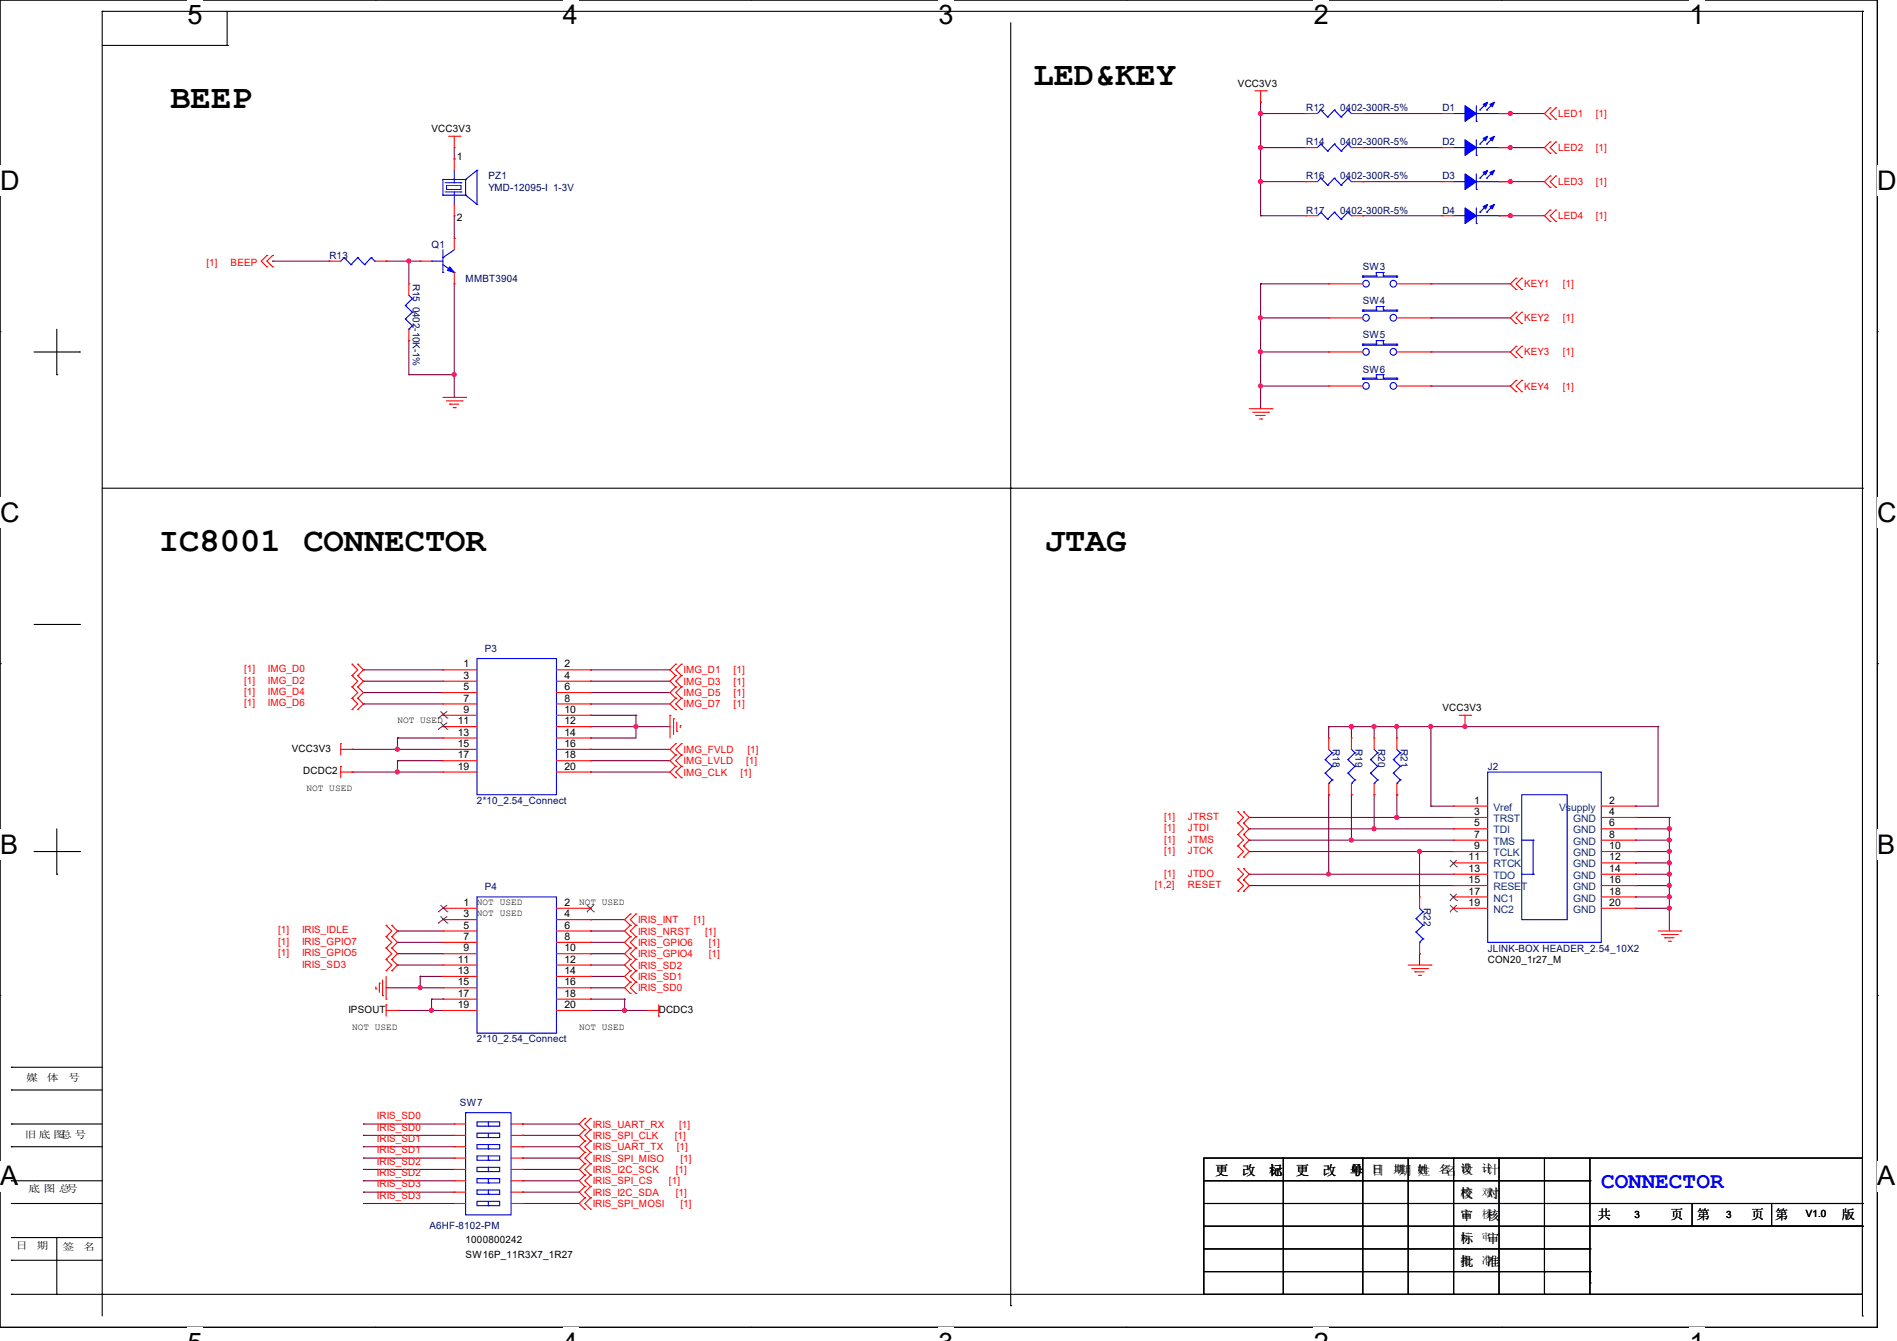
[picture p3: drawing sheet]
<svg xmlns="http://www.w3.org/2000/svg" width="297mm" height="210mm" viewBox="0 0 297 210" stroke-linecap="round" stroke-linejoin="round" font-family="sans-serif">
<path d="M0 0h293.9v207.9h-293.9z" fill="none" stroke="#000" stroke-width=".17"/>
<g fill="#fff">
<path d="M29.4 0h2.3v4.7h-2.3z"/>
<path d="M29.4 207.9h2.3v2.1h-2.3z"/>
</g>
<path d="M58.8 0h.1M58.8 207.9h.1" fill="none" stroke="#000" stroke-width=".17"/>
<g fill="#fff">
<path d="M88.1 0h2.4v4.7h-2.4z"/>
<path d="M88.1 207.9h2.4v2.1h-2.4z"/>
</g>
<path d="M117.6 0h.1M117.6 207.9h.1" fill="none" stroke="#000" stroke-width=".17"/>
<g fill="#fff">
<path d="M146.9 0h2.4v4.7h-2.4z"/>
<path d="M146.9 207.9h2.4v2.1h-2.4z"/>
</g>
<path d="M176.3 0h.1M176.3 207.9h.1" fill="none" stroke="#000" stroke-width=".17"/>
<g fill="#fff">
<path d="M205.7 0h2.4v4.7h-2.4z"/>
<path d="M205.7 207.9h2.4v2.1h-2.4z"/>
</g>
<path d="M235.1 0h.1M235.1 207.9h.1" fill="none" stroke="#000" stroke-width=".17"/>
<g fill="#fff">
<path d="M264.5 0h2.4v4.7h-2.4z"/>
<path d="M264.5 207.9h2.4v2.1h-2.4z"/>
<path d="M0 26h3v4.7h-3z"/>
<path d="M293.9 26h3.1v4.7h-3.1z"/>
<path d="M0 77.9h3v4.7h-3z"/>
<path d="M293.9 77.9h3.1v4.7h-3.1z"/>
</g>
<path d="M0 51.9h.1M293.9 51.9h.1" fill="none" stroke="#000" stroke-width=".17"/>
<g fill="#fff">
<path d="M0 129.9h2.8v4.7h-2.8z"/>
<path d="M293.9 129.9h2.9v4.7h-2.9z"/>
</g>
<path d="M0 103.9h.1M293.9 103.9h.1" fill="none" stroke="#000" stroke-width=".17"/>
<g fill="#fff">
<path d="M-.1 181.8h2.9v4.8h-2.9z"/>
<path d="M293.8 181.8h3v4.8h-3z"/>
</g>
<g fill="none" stroke="#000" stroke-width=".17">
<path d="M16 1.8h.1M16 7.1h19.6M16 1.8v204.3M16 1.8h275.6M35.6 7.1h.1M35.6 1.8v5.3M158.2 3.6v200.9M291.6 1.8h.1M291.6 1.8v179.6M5.3 55.1h7.1M8.9 58.7h.1M8.9 51.6v7.1"/>
<path d="M12.4 55.1h.1M16 76.5h275.6M158.2 76.5h.1M291.6 76.5h.1M5.3 97.8h7.1M12.4 97.8h.1M5.3 133.3h7.1M8.9 136.9h.1M8.9 129.8v7.1M12.4 133.3h.1M0 155.9h.1M293.9 155.9h.1"/>
<path d="M1.8 167.1h.1M1.8 170.7h.1M1.8 176h.1M1.8 179.6h.1M1.8 167.1h14.2M1.8 170.7h14.2M1.8 176h14.2M1.8 179.6h14.2M1.8 184.9h.1M1.8 188.5h.1M1.8 193.8h.1M1.8 197.4h.1"/>
<path d="M1.8 184.9h14.2M1.8 188.5h14.2M1.8 193.8h14.2M1.8 197.4h14.2M8.9 193.8h.1M8.9 193.8v8.9M188.5 181.4h103.1v21.3h-103.1zM188.5 184.9h60.4M188.5 188.5h103.1M188.5 192h103.1M188.5 195.6h60.4M188.5 199.1h60.4"/>
<path d="M200.9 199.1h.1M200.9 181.4v21.3M213.4 199.1h.1M213.4 181.4v21.3M220.5 199.1h.1M220.5 181.4v21.3M227.6 199.1h.1M227.6 184.9h.1M227.6 188.5h.1M227.6 192h.1M227.6 195.6h.1M227.6 181.4v21.3"/>
<path d="M234.7 199.1h.1M234.7 181.4v21.3M241.8 199.1h.1M241.8 181.4v21.3M248.9 184.9h.1M248.9 199.1h.1M248.9 188.5h.1M248.9 192h.1M248.9 195.6h.1M248.9 181.4v21.3M264.9 192h.1M264.9 188.5v3.5"/>
<path d="M277.4 192h.1M277.4 188.5v3.5M291.6 188.5h.1M291.6 192h.1M1.8 202.7h.1M1.8 202.7h208M8.9 202.7h.1M16 202.7h.1M158.2 204.5h.1M200.9 202.7h.1M213.4 202.7h.1M220.5 202.7h.1"/>
<path d="M227.6 202.7h.1M234.7 202.7h.1M241.8 202.7h.1M248.9 200.9h.1M248.9 202.7h.1M291.6 206.1h.1M291.6 202.7v3.4"/>
</g>
<g fill="none" stroke="#800040" stroke-width=".17">
<path d="M197.4 16h.1M197.4 17.8h.1M197.4 17.8h7.1M197.4 16v17.8M213.4 17.8h.1M213.4 17.8h12.4M234.7 17.8h7.1M236.5 17.8h.1M71.1 37.3h.1M71.1 24.9h.1M71.1 23.1v1.8M71.1 33.8v3.5"/>
<path d="M197.4 23.1h.1M197.4 28.4h.1M197.4 33.8h.1M197.4 33.8h7.1M197.4 28.4h7.1M197.4 23.1h7.1M213.4 33.8h.1M213.4 28.4h.1M213.4 23.1h.1M213.4 33.8h12.4M213.4 28.4h12.4M213.4 23.1h12.4"/>
<path d="M234.7 33.8h7.1M234.7 28.4h7.1M234.7 23.1h7.1M236.5 33.8h.1M236.5 28.4h.1M236.5 23.1h.1M42.7 40.9h.1M42.7 40.9h8.9M60.5 40.9h.1M60.5 40.9h5.3M64 40.9h.1M64 58.7h.1"/>
<path d="M64 40.9v3.5M64 53.3v5.4M64 58.7h7.1M71.1 58.7h.1M71.1 44.4v17.8M197.4 44.4h.1M197.4 55.1h.1M197.4 49.8h.1M197.4 44.4v19.6M197.4 55.1h10.6M197.4 49.8h10.6M197.4 44.4h10.6"/>
<path d="M224 55.1h.1M224 49.8h.1M224 44.4h.1M224 55.1h12.5M224 49.8h12.5M224 44.4h12.5M71.1 62.2h.1M197.4 60.5h.1M197.4 60.5h10.6M224 60.5h.1M224 60.5h12.5M55.1 117.3h.1"/>
<path d="M55.1 117.3h14.2M56.9 104.9h.1M56.9 106.7h.1M56.9 108.5h.1M56.9 110.2h.1M56.9 104.9h12.4M56.9 106.7h12.4M56.9 108.5h12.4M56.9 110.2h12.4M62.2 115.6h.1M62.2 117.3h.1M62.2 119.1h.1"/>
<path d="M62.2 119.1h7.1M62.2 115.6h7.1M62.2 115.6v1.7M62.2 119.1v1.8M92.5 104.9h.1M92.5 106.7h.1M92.5 108.5h.1M92.5 110.2h.1M92.5 119.1h.1M92.5 117.3h.1M92.5 112h.1M92.5 113.8h.1"/>
<path d="M92.5 115.6h.1M92.5 104.9h12.4M92.5 106.7h12.4M92.5 108.5h12.4M92.5 110.2h12.4M92.5 119.1h12.4M92.5 117.3h12.4M92.5 112h7.1M92.5 113.8h12.4M99.6 112h.1M99.6 113.8h.1M99.6 112v3.6h-7.1"/>
<path d="M208 113.8h.1M208 113.8h51.6M208 113.8v1.8M211.6 113.8h.1M211.6 113.8v1.8M215.1 113.8h.1M215.1 113.8v1.8M218.7 113.8h.1M218.7 113.8v1.8M224 113.8h.1M224 113.8v12.4M229.4 113.8h.1"/>
<path d="M259.6 113.8h.1M259.6 113.8v12.4h-3.6M55.1 120.9h.1M55.1 120.9h14.2M62.2 120.9h.1M92.5 120.9h.1M92.5 120.9h12.4M195.6 138.7h.1M195.6 128h.1M195.6 129.8h.1M195.6 131.6h.1M195.6 133.3h.1"/>
<path d="M195.6 136.9h.1M195.6 138.7h32M195.6 128h32M195.6 129.8h32M195.6 131.6h32M195.6 133.3h32M195.6 136.9h32M208 124.5h.1M208 136.9h.1M208 124.5v12.4M211.6 124.5h.1M211.6 131.6h.1"/>
<path d="M211.6 124.5v7.1M215.1 124.5h.1M215.1 129.8h.1M215.1 124.5v5.3M218.7 124.5h.1M218.7 128h.1M218.7 124.5v3.5M222.2 133.3h.1M222.2 133.3v7.2M224 126.2h.1M224 126.2h3.6M256 126.2h.1"/>
<path d="M256 128h.1M256 129.8h.1M256 131.6h.1M256 133.3h.1M256 135.1h.1M256 136.9h.1M256 138.7h.1M256 138.7h5.4M256 128h5.4M256 129.8h5.4M256 131.6h5.4M256 133.3h5.4"/>
<path d="M256 136.9h5.4M256 135.1h5.4M261.4 128h.1M261.4 129.8h.1M261.4 131.6h.1M261.4 133.3h.1M261.4 135.1h.1M261.4 136.9h.1M261.4 138.7h.1M261.4 128v17.8M60.5 154.7h.1M60.5 154.7h8.8"/>
<path d="M62.2 147.6h.1M62.2 145.8h.1M62.2 158.2h.1M62.2 149.4h.1M62.2 151.1h.1M62.2 145.8h7.1M62.2 147.6h7.1M62.2 149.4h7.1M62.2 151.1h7.1M62.2 158.2h7.1M65.8 152.9h.1M65.8 154.7h.1"/>
<path d="M65.8 152.9v1.8M65.8 152.9h3.5M67.6 156.5h.1M67.6 156.5v1.7M67.6 156.5h1.7M69.3 158.2h.1M69.3 156.5h.1M92.5 145.8h.1M92.5 147.6h.1M92.5 149.4h.1M92.5 151.1h.1M92.5 158.2h.1"/>
<path d="M92.5 152.9h.1M92.5 154.7h.1M92.5 156.5h.1M92.5 144h.1M92.5 145.8h5.3M92.5 147.6h5.3M92.5 149.4h5.3M92.5 151.1h5.3M92.5 158.2h8.8M92.5 154.7h5.3M92.5 152.9h5.3M92.5 156.5h5.3"/>
<path d="M92.5 144h5.3M97.8 158.2h.1M97.8 156.5h.1M97.8 156.5v1.7M222.2 149.4h.1M222.2 149.4v1.7M256 140.5h.1M256 142.2h.1M256 140.5h5.4M256 142.2h5.4M261.4 140.5h.1M261.4 142.2h.1"/>
<path d="M56.9 176h.1M56.9 177.8h.1M56.9 179.6h.1M56.9 176h14.2M56.9 177.8h14.2M56.9 179.6h14.2M81.8 176h.1M81.8 177.8h.1M81.8 179.6h.1M81.8 176h8.9M81.8 177.8h8.9M81.8 179.6h8.9"/>
<path d="M56.9 181.4h.1M56.9 183.1h.1M56.9 184.9h.1M56.9 186.7h.1M56.9 188.5h.1M56.9 181.4h14.2M56.9 183.1h14.2M56.9 184.9h14.2M56.9 186.7h14.2M56.9 188.5h14.2M81.8 181.4h.1M81.8 183.1h.1"/>
<path d="M81.8 184.9h.1M81.8 186.7h.1M81.8 188.5h.1M81.8 181.4h8.9M81.8 183.1h8.9M81.8 184.9h8.9M81.8 186.7h8.9M81.8 188.5h8.9"/>
</g>
<g fill="#f0f" stroke="#f0f" stroke-width=".17">
<circle cx="71.1" cy="58.7" r=".32"/>
<circle cx="64" cy="40.9" r=".32"/>
<circle cx="197.3" cy="55.1" r=".32"/>
<circle cx="197.3" cy="49.8" r=".32"/>
<circle cx="197.3" cy="60.4" r=".32"/>
<circle cx="197.3" cy="17.8" r=".32"/>
<circle cx="197.3" cy="28.4" r=".32"/>
<circle cx="197.3" cy="23.1" r=".32"/>
<circle cx="236.5" cy="17.8" r=".32"/>
<circle cx="236.5" cy="23.1" r=".32"/>
<circle cx="236.5" cy="28.4" r=".32"/>
<circle cx="236.5" cy="33.8" r=".32"/>
<circle cx="97.8" cy="158.2" r=".32"/>
<circle cx="65.8" cy="154.7" r=".32"/>
<circle cx="67.5" cy="158.2" r=".32"/>
<circle cx="99.5" cy="113.8" r=".32"/>
<circle cx="62.2" cy="117.3" r=".32"/>
<circle cx="62.2" cy="120.9" r=".32"/>
<circle cx="222.2" cy="133.3" r=".32"/>
<circle cx="229.3" cy="113.8" r=".32"/>
<circle cx="261.3" cy="129.8" r=".32"/>
<circle cx="261.3" cy="131.6" r=".32"/>
<circle cx="261.3" cy="133.3" r=".32"/>
<circle cx="261.3" cy="135.1" r=".32"/>
<circle cx="261.3" cy="136.9" r=".32"/>
<circle cx="261.3" cy="138.7" r=".32"/>
<circle cx="261.3" cy="140.4" r=".32"/>
<circle cx="261.3" cy="142.2" r=".32"/>
<circle cx="218.7" cy="128" r=".32"/>
<circle cx="215.1" cy="129.8" r=".32"/>
<circle cx="211.6" cy="131.6" r=".32"/>
<circle cx="208" cy="136.9" r=".32"/>
<circle cx="211.6" cy="113.8" r=".32"/>
<circle cx="215.1" cy="113.8" r=".32"/>
<circle cx="224" cy="113.8" r=".32"/>
<circle cx="218.7" cy="113.8" r=".32"/>
</g>
<g fill="none" stroke="#f00" stroke-width=".17">
<path d="M196.5 14.2h1.7M197.4 16h.1M197.4 14.2v1.8M198.2 14.2h.1M204.5 17.8h.1M204.5 17.8h1.7M211.6 17.8h1.8M213.4 17.8h.1M225.8 17.8h.1M225.8 17.8h1.8M234.7 17.8h1.8M236.5 17.8h.1"/>
<path d="M242.7 16.9h.1M242.7 18.7h.1M242.7 16.9l-.9 .9 .9 .9M243.6 18.7h.1M243.6 16.9h.1M243.6 16.9l-.9 .9 .9 .9M70.2 21.3h1.8M71.1 23.1h.1M71.1 37.3h.1M71.1 33.8h.1M71.1 24.9h.1M71.1 21.3v1.8"/>
<path d="M71.1 24.9v1.8M71.1 32v1.8M71.1 37.3v1.8M72 21.3h.1M204.5 33.8h.1M204.5 23.1h.1M204.5 28.4h.1M204.5 33.8h1.7M204.5 23.1h1.7M204.5 28.4h1.7M211.6 33.8h1.8M211.6 23.1h1.8"/>
<path d="M211.6 28.4h1.8M213.4 33.8h.1M213.4 23.1h.1M213.4 28.4h.1M225.8 33.8h.1M225.8 23.1h.1M225.8 28.4h.1M225.8 33.8h1.8M225.8 23.1h1.8M225.8 28.4h1.8M234.7 33.8h1.8M234.7 23.1h1.8"/>
<path d="M234.7 28.4h1.8M236.5 33.8h.1M236.5 23.1h.1M236.5 28.4h.1M242.7 22.2h.1M242.7 24h.1M242.7 27.6h.1M242.7 29.3h.1M242.7 32.9h.1M242.7 34.7h.1M242.7 22.2l-.9 .9 .9 .9M242.7 27.6l-.9 .8 .9 .9"/>
<path d="M242.7 32.9l-.9 .9 .9 .9M243.6 24h.1M243.6 22.2h.1M243.6 29.3h.1M243.6 27.6h.1M243.6 34.7h.1M243.6 32.9h.1M243.6 22.2l-.9 .9 .9 .9M243.6 27.6l-.9 .8 .9 .9M243.6 32.9l-.9 .9 .9 .9M41.8 40h.1M41.8 41.8h.1"/>
<path d="M41.8 40l-.9 .9 .9 .9M42.7 40h.1M42.7 41.8h.1M42.7 40l-.9 .9 .9 .9M51.6 40.9h.1M51.6 40.9h1.7M58.7 40.9h1.8M60.5 40.9h.1M64 44.4h.1M64 53.3h.1M64 44.4v1.8M64 51.6v1.7"/>
<path d="M65.8 40.9h.1M65.8 40.9h1.8M71.1 44.4h.1M71.1 42.7v1.7M208 44.4h.1M208 49.8h.1M208 55.1h.1M208 44.4h5.4M208 49.8h5.4M208 55.1h5.4M218.7 44.4h5.3M218.7 49.8h5.3"/>
<path d="M218.7 55.1h5.3M224 44.4h.1M224 49.8h.1M224 55.1h.1M237.4 43.6h.1M237.4 45.3h.1M237.4 48.9h.1M237.4 50.7h.1M237.4 54.2h.1M237.4 56h.1M237.4 59.6h.1M237.4 43.6l-.9 .8 .9 .9"/>
<path d="M237.4 48.9l-.9 .9 .9 .9M237.4 54.2l-.9 .9 .9 .9M237.4 59.6l-.9 .9 .9 .8M238.3 45.3h.1M238.3 43.6h.1M238.3 50.7h.1M238.3 48.9h.1M238.3 56h.1M238.3 54.2h.1M238.3 59.6h.1M238.3 43.6l-.9 .8 .9 .9M238.3 48.9l-.9 .9 .9 .9"/>
<path d="M238.3 54.2l-.9 .9 .9 .9M238.3 59.6l-.9 .9 .9 .8M69.3 62.2h3.6M69.9 62.8h2.4M70.4 63.3h.1M70.4 63.3h1.4M71 63.8h.3M71.3 63.8h.1M72.3 62.8h.1M72.9 62.2h.1M195.6 64h3.5M196.1 64.6h2.5"/>
<path d="M196.6 65.1h.1M196.6 65.1h1.5M197.2 65.6h.3M197.5 65.6h.1M198.6 64.6h.1M199.1 64h.1M208 60.5h.1M208 60.5h5.4M218.7 60.5h5.3M224 60.5h.1M237.4 61.3h.1M238.3 61.3h.1"/>
<path d="M53.3 116.5h.1M53.3 117.3h1.8M53.3 116.5v1.7M55.1 117.3h.1M55.1 104h.1M55.1 105.8h.1M55.1 107.6h.1M55.1 109.3h.1M55.1 111.1h.1M55.1 104l.9 .9-.9 .9M55.1 105.8l.9 .9-.9 .9M55.1 107.6l.9 .9-.9 .8"/>
<path d="M55.1 109.3l.9 .9-.9 .9M56 105.8h.1M56 104h.1M56 107.6h.1M56 109.3h.1M56 111.1h.1M56 104l.9 .9-.9 .9M56 105.8l.9 .9-.9 .9M56 107.6l.9 .9-.9 .8M56 109.3l.9 .9-.9 .9M69.3 104.9h.1M69.3 106.7h.1"/>
<path d="M69.3 108.5h.1M69.3 110.2h.1M69.3 112h.1M69.3 113.8h.1M69.3 115.6h.1M69.3 117.3h.1M69.3 119.1h.1M69.3 117.3h5.4M69.3 112h5.4M69.3 104.9h5.4M69.3 106.7h5.4M69.3 108.5h5.4"/>
<path d="M69.3 110.2h5.4M69.3 113.8h5.4M69.3 115.6h5.4M69.3 119.1h5.4M87.1 117.3h5.4M87.1 112h5.4M87.1 104.9h5.4M87.1 106.7h5.4M87.1 108.5h5.4M87.1 110.2h5.4M87.1 113.8h5.4M87.1 115.6h5.4"/>
<path d="M87.1 119.1h5.4M92.5 104.9h.1M92.5 106.7h.1M92.5 108.5h.1M92.5 110.2h.1M92.5 112h.1M92.5 113.8h.1M92.5 115.6h.1M92.5 117.3h.1M92.5 119.1h.1M104.9 112h.1M104.9 112v3.6"/>
<path d="M105.5 112.6h.1M105.5 112.6v2.4M105.8 104h.1M105.8 105.8h.1M105.8 107.6h.1M105.8 109.3h.1M105.8 111.1h.1M105.8 116.5h.1M105.8 118.2h.1M105.8 104l-.9 .9 .9 .9M105.8 105.8l-.9 .9 .9 .9M105.8 107.6l-.9 .9 .9 .8"/>
<path d="M105.8 109.3l-.9 .9 .9 .9M105.8 116.5l-.9 .8 .9 .9M105.8 118.2l-.9 .9 .9 .9M106 114.5h.1M106 113.1v1.4M106.5 113.6h.1M106.5 113.6v.4M106.7 105.8h.1M106.7 104h.1M106.7 107.6h.1M106.7 109.3h.1M106.7 111.1h.1"/>
<path d="M106.7 118.2h.1M106.7 116.5h.1M106.7 104l-.9 .9 .9 .9M106.7 105.8l-.9 .9 .9 .9M106.7 107.6l-.9 .9 .9 .8M106.7 109.3l-.9 .9 .9 .9M106.7 116.5l-.9 .8 .9 .9M106.7 118.2l-.9 .9 .9 .9M208 115.6h.1M208 115.6v1.7M211.6 115.6h.1M211.6 115.6v1.7"/>
<path d="M215.1 115.6h.1M215.1 115.6v1.7M218.7 115.6h.1M218.7 115.6v1.7M228.5 112h1.8M229.4 113.8h.1M229.4 112v1.8M230.3 112h.1M53.3 120h.1M53.3 120v1.8M53.3 120.9h1.8M55.1 120.9h.1"/>
<path d="M69.3 120.9h.1M69.3 120.9h5.4M87.1 120.9h5.4M92.5 120.9h.1M105.8 120h.1M105.8 121.8h.1M105.8 120l-.9 .9 .9 .9M106.7 120h.1M106.7 121.8h.1M106.7 120l-.9 .9 .9 .9M193.8 128.9h.1M193.8 130.7h.1"/>
<path d="M193.8 132.5h.1M193.8 134.2h.1M193.8 136h.1M193.8 137.8h.1M193.8 139.6h.1M193.8 127.1h.1M193.8 128.9l.9 .9-.9 .9M193.8 132.5l.9 .8-.9 .9M193.8 136l.9 .9-.9 .9M193.8 137.8l.9 .9-.9 .9M193.8 127.1l.9 .9-.9 .9M193.8 130.7l.9 .9-.9 .9"/>
<path d="M194.7 130.7h.1M194.7 128.9h.1M194.7 134.2h.1M194.7 132.5h.1M194.7 137.8h.1M194.7 136h.1M194.7 139.6h.1M194.7 127.1h.1M194.7 128.9l.9 .9-.9 .9M194.7 132.5l.9 .8-.9 .9M194.7 136l.9 .9-.9 .9M194.7 137.8l.9 .9-.9 .9"/>
<path d="M194.7 127.1l.9 .9-.9 .9M194.7 130.7l.9 .9-.9 .9M208 124.5h.1M208 122.7v1.8M211.6 124.5h.1M211.6 122.7v1.8M215.1 124.5h.1M215.1 122.7v1.8M218.7 124.5h.1M218.7 122.7v1.8M227.6 126.2h.1M227.6 128h.1"/>
<path d="M227.6 129.8h.1M227.6 131.6h.1M227.6 133.3h.1M227.6 135.1h.1M227.6 136.9h.1M227.6 138.7h.1M227.6 126.2h5.3M227.6 128h5.3M227.6 129.8h5.3M227.6 131.6h5.3M227.6 133.3h5.3M227.6 135.1h5.3"/>
<path d="M227.6 136.9h5.3M227.6 138.7h5.3M250.7 126.2h5.3M250.7 128h5.3M250.7 129.8h5.3M250.7 131.6h5.3M250.7 133.3h5.3M250.7 135.1h5.3M250.7 136.9h5.3M250.7 138.7h5.3M256 138.7h.1M256 136.9h.1"/>
<path d="M256 135.1h.1M256 133.3h.1M256 131.6h.1M256 129.8h.1M256 128h.1M256 126.2h.1M58.8 154.9h.1M58.8 154.5v.4M59.4 154h.1M59.4 154v1.4M59.9 155.9h.1M59.9 153.5v2.4"/>
<path d="M60.5 157.4h.1M60.5 156.5h.1M60.5 144.9h.1M60.5 146.7h.1M60.5 148.5h.1M60.5 150.2h.1M60.5 152h.1M60.5 158.2h1.7M60.5 152.9v3.6M60.5 157.4v1.7M60.5 144.9l.8 .9-.8 .9M60.5 146.7l.8 .9-.8 .9"/>
<path d="M60.5 148.5l.8 .9-.8 .8M60.5 150.2l.8 .9-.8 .9M61.3 146.7h.1M61.3 144.9h.1M61.3 148.5h.1M61.3 150.2h.1M61.3 152h.1M61.3 144.9l.9 .9-.9 .9M61.3 146.7l.9 .9-.9 .9M61.3 148.5l.9 .9-.9 .8M61.3 150.2l.9 .9-.9 .9M62.2 158.2h.1"/>
<path d="M69.3 142.2h.1M69.3 144h.1M69.3 145.8h.1M69.3 147.6h.1M69.3 149.4h.1M69.3 151.1h.1M69.3 152.9h.1M69.3 154.7h.1M69.3 156.5h.1M69.3 158.2h.1M69.3 158.2h5.4M69.3 145.8h5.4"/>
<path d="M69.3 151.1h5.4M69.3 142.2h5.4M69.3 144h5.4M69.3 147.6h5.4M69.3 149.4h5.4M69.3 152.9h5.4M69.3 154.7h5.4M69.3 156.5h5.4M87.1 158.2h5.4M87.1 145.8h5.4M87.1 151.1h5.4M87.1 142.2h5.4"/>
<path d="M87.1 144h5.4M87.1 147.6h5.4M87.1 149.4h5.4M87.1 152.9h5.4M87.1 154.7h5.4M87.1 156.5h5.4M92.5 142.2h.1M92.5 144h.1M92.5 145.8h.1M92.5 147.6h.1M92.5 149.4h.1M92.5 151.1h.1"/>
<path d="M92.5 152.9h.1M92.5 154.7h.1M92.5 156.5h.1M92.5 158.2h.1M98.7 146.7h.1M98.7 148.5h.1M98.7 150.2h.1M98.7 144.9h.1M98.7 152h.1M98.7 153.8h.1M98.7 155.6h.1M98.7 143.1h.1"/>
<path d="M98.7 146.7l-.9 .9 .9 .9M98.7 148.5l-.9 .9 .9 .8M98.7 144.9l-.9 .9 .9 .9M98.7 150.2l-.9 .9 .9 .9M98.7 152l-.9 .9 .9 .9M98.7 153.8l-.9 .9 .9 .9M98.7 143.1l-.9 .9 .9 .9M99.6 148.5h.1M99.6 146.7h.1M99.6 150.2h.1M99.6 144.9h.1M99.6 152h.1"/>
<path d="M99.6 153.8h.1M99.6 155.6h.1M99.6 143.1h.1M99.6 146.7l-.9 .9 .9 .9M99.6 148.5l-.9 .9 .9 .8M99.6 144.9l-.9 .9 .9 .9M99.6 150.2l-.9 .9 .9 .9M99.6 152l-.9 .9 .9 .9M99.6 153.8l-.9 .9 .9 .9M99.6 143.1l-.9 .9 .9 .9M101.3 158.2h.1M101.3 158.2h1.8"/>
<path d="M103.1 159.1h.1M103.1 157.4v1.7M220.5 151.1h3.5M221 151.7h2.5M221.5 152.2h.1M221.5 152.2h1.5M222.1 152.7h.3M222.2 140.5h.1M222.2 149.4h.1M222.2 140.5v1.7M222.2 147.6v1.8M222.4 152.7h.1"/>
<path d="M223.5 151.7h.1M224 151.1h.1M227.6 140.5h.1M227.6 142.2h.1M227.6 142.2h5.3M227.6 140.5h5.3M250.7 142.2h5.3M250.7 140.5h5.3M256 140.5h.1M256 142.2h.1M259.6 145.8h3.5M260.1 146.3h2.5"/>
<path d="M260.6 146.9h.1M260.6 146.9h1.5M261.2 147.4h.3M261.5 147.4h.1M262.6 146.3h.1M263.1 145.8h.1M71.1 176h.1M71.1 177.8h.1M71.1 179.6h.1M71.1 176h1.8M71.1 177.8h1.8M71.1 179.6h1.8"/>
<path d="M80 176h1.8M80 177.8h1.8M80 179.6h1.8M81.8 179.6h.1M81.8 177.8h.1M81.8 176h.1M91.6 176.9h.1M91.6 178.7h.1M91.6 175.1h.1M91.6 176.9l-.9 .9 .9 .9M91.6 178.7l-.9 .9 .9 .9M91.6 175.1l-.9 .9 .9 .9"/>
<path d="M92.5 178.7h.1M92.5 176.9h.1M92.5 175.1h.1M92.5 176.9l-.9 .9 .9 .9M92.5 178.7l-.9 .9 .9 .9M92.5 175.1l-.9 .9 .9 .9M71.1 181.4h.1M71.1 183.1h.1M71.1 184.9h.1M71.1 186.7h.1M71.1 188.5h.1M71.1 181.4h1.8"/>
<path d="M71.1 183.1h1.8M71.1 184.9h1.8M71.1 186.7h1.8M71.1 188.5h1.8M80 181.4h1.8M80 183.1h1.8M80 184.9h1.8M80 186.7h1.8M80 188.5h1.8M81.8 184.9h.1M81.8 183.1h.1M81.8 181.4h.1"/>
<path d="M81.8 186.7h.1M81.8 188.5h.1M91.6 180.5h.1M91.6 182.2h.1M91.6 184h.1M91.6 185.8h.1M91.6 187.6h.1M91.6 189.4h.1M91.6 182.2l-.9 .9 .9 .9M91.6 184l-.9 .9 .9 .9M91.6 180.5l-.9 .9 .9 .8M91.6 185.8l-.9 .9 .9 .9"/>
<path d="M91.6 187.6l-.9 .9 .9 .9M92.5 180.5h.1M92.5 184h.1M92.5 182.2h.1M92.5 185.8h.1M92.5 187.6h.1M92.5 189.4h.1M92.5 182.2l-.9 .9 .9 .9M92.5 184l-.9 .9 .9 .9M92.5 180.5l-.9 .9 .9 .8M92.5 185.8l-.9 .9 .9 .9M92.5 187.6l-.9 .9 .9 .9"/>
</g>
<g fill="none" stroke="#00f" stroke-width=".17">
<path d="M206.8 17.2h.1M206.8 17.2l-.6 .6M206.8 17.2l1.1 1.1M207.9 18.3h.1M208.9 17.2h.1M208.9 17.2l-1 1.1M208.9 17.2l1.1 1.1M210 18.3h.1M211 17.2h.1M211 17.2l-1 1.1M211 17.2l.6 .6M211.6 17.8h.1"/>
<path d="M227.6 17.8h1.8M229.4 17.8h.1M231.1 19h.1M231.1 16.6v2.4M231.1 17.8h3.6M231.7 17.2h.1M232.7 17.2h.1M232.7 16.2l-1 1M233.8 16.2l-1.1 1M234.7 17.8h.1M69.3 28.1h.1M69.3 30.6h.1"/>
<path d="M69.3 28.1v2.5M69.3 39.1v3.6M69.3 28.1h3.6M69.3 30.6h3.6M69.7 28.6h2.5M69.7 30.1h2.5M69.9 29h2.3v.7h-2.3zM71.1 39.1l-1.8 1.2M71.1 26.7v1.9M71.1 30.1v1.9M72.2 28.6h.1M72.2 30.1h.1"/>
<path d="M72.9 30.6h.1M72.9 28.1h.1M72.9 30.6l1.8 1.4M72.9 28.1v2.5M74.7 26.7h.1M74.7 32h.1M74.7 26.7l-1.8 1.4M74.7 26.7v5.3M206.8 33.2h.1M206.8 22.6h.1M206.8 27.9h.1M206.8 33.2l-.6 .6"/>
<path d="M206.8 33.2l1.1 1.1M206.8 22.6l-.6 .5M206.8 22.6l1.1 1.1M206.8 27.9l-.6 .5M206.8 27.9l1.1 1.1M207.9 34.3h.1M207.9 23.7h.1M207.9 29h.1M208.9 33.2h.1M208.9 22.6h.1M208.9 27.9h.1M208.9 33.2l-1 1.1"/>
<path d="M208.9 33.2l1.1 1.1M208.9 22.6l-1 1.1M208.9 22.6l1.1 1.1M208.9 27.9l-1 1.1M208.9 27.9l1.1 1.1M210 34.3h.1M210 23.7h.1M210 29h.1M211 33.2h.1M211 22.6h.1M211 27.9h.1M211 33.2l-1 1.1"/>
<path d="M211 33.2l.6 .6M211 22.6l-1 1.1M211 22.6l.6 .5M211 27.9l-1 1.1M211 27.9l.6 .5M211.6 33.8h.1M211.6 23.1h.1M211.6 28.4h.1M227.6 33.8h1.8M227.6 23.1h1.8M227.6 28.4h1.8M229.4 33.8h.1"/>
<path d="M229.4 23.1h.1M229.4 28.4h.1M231.1 35h.1M231.1 24.3h.1M231.1 29.7h.1M231.1 21.9v2.4M231.1 27.2v2.5M231.1 32.6v2.4M231.1 33.8h3.6M231.1 23.1h3.6M231.1 28.4h3.6M231.7 33.2h.1"/>
<path d="M231.7 22.6h.1M231.7 27.9h.1M232.7 33.2h.1M232.7 22.6h.1M232.7 27.9h.1M232.7 32.2l-1 1M232.7 21.5l-1 1.1M232.7 26.8l-1 1.1M233.8 32.2l-1.1 1M233.8 21.5l-1.1 1.1M233.8 26.8l-1.1 1.1M234.7 33.8h.1"/>
<path d="M234.7 23.1h.1M234.7 28.4h.1M53.9 40.3h.1M53.9 40.3l-.6 .6M53.9 40.3l1 1.1M54.9 41.4h.1M56 40.3h.1M56 40.3l-1.1 1.1M56 40.3l1.1 1.1M57.1 41.4h.1M58.1 40.3h.1M58.1 40.3l-1 1.1"/>
<path d="M58.1 40.3l.6 .6M58.7 40.9h.1M63.5 47.8h.1M63.5 50h.1M63.5 47.8l1.1 1.1M63.5 50l1.1 1M64 51.6h.1M64 46.2l.6 .6M64.6 46.8h.1M64.6 48.9h.1M64.6 51h.1M64.6 46.8l-1.1 1"/>
<path d="M64.6 48.9l-1.1 1.1M64.6 51l-.6 .6M67.6 40.9h.1M67.6 40.9h1.7M69.3 42.7h.1M69.3 40.3h.1M69.3 41.4l1.8 1.3M71.1 42.7h.1M213.4 43.2h.1M213.4 43.4h.1M213.4 48.6h.1M213.4 48.7h.1"/>
<path d="M213.4 53.9h.1M213.4 54.1h.1M213.4 59.2h.1M213.4 59.4h.1M213.4 43.4h5.3M213.4 43.2h2.1M213.4 43.2v.2M213.4 48.6v.1M213.4 53.9v.2M213.4 59.2v.2M213.4 48.7h5.3M213.4 48.6h2.1"/>
<path d="M213.4 54.1h5.3M213.4 53.9h2.1M213.4 59.4h5.3M213.4 59.2h2.1M215.5 42.7h.1M215.5 43.2h.1M215.5 48h.1M215.5 48.6h.1M215.5 53.3h.1M215.5 53.9h.1M215.5 58.7h.1M215.5 59.2h.1"/>
<path d="M215.5 42.7h1.1M215.5 42.7v.5M215.5 48v.6M215.5 53.3v.6M215.5 58.7v.5M215.5 48h1.1M215.5 53.3h1.1M215.5 58.7h1.1M216.6 43.2h.1M216.6 42.7h.1M216.6 48.6h.1M216.6 48h.1"/>
<path d="M216.6 53.9h.1M216.6 53.3h.1M216.6 59.2h.1M216.6 58.7h.1M216.6 43.2h2.1M216.6 42.7v.5M216.6 48v.6M216.6 53.3v.6M216.6 58.7v.5M216.6 48.6h2.1M216.6 53.9h2.1M216.6 59.2h2.1"/>
<path d="M218.7 43.4h.1M218.7 43.2h.1M218.7 48.7h.1M218.7 48.6h.1M218.7 54.1h.1M218.7 53.9h.1M218.7 59.4h.1M218.7 59.2h.1M218.7 43.2v.2M218.7 48.6v.1M218.7 53.9v.2M218.7 59.2v.2"/>
<path d="M74.7 103.1h12.4v21.4h-12.4zM207.5 119h.1M207.5 119l1.1 1M208 117.3l.6 .6M208.6 117.9h.1M208.6 117.9l-1.1 1.1M211 119h.1M211 119l1.1 1M211.6 117.3l.5 .6M212.1 117.9h.1M212.1 117.9l-1.1 1.1M214.6 119h.1"/>
<path d="M214.6 119l1.1 1M215.1 117.3l.6 .6M215.7 117.9h.1M215.7 117.9l-1.1 1.1M218.1 119h.1M218.1 119l1.1 1M218.7 117.3l.5 .6M219.2 117.9h.1M219.2 117.9l-1.1 1.1M207.5 121.1h.1M207.5 121.1l1.1 1M208 122.7h.1"/>
<path d="M208.6 120h.1M208.6 122.1h.1M208.6 120l-1.1 1.1M208.6 122.1l-.6 .6M211 121.1h.1M211 121.1l1.1 1M211.6 122.7h.1M212.1 120h.1M212.1 122.1h.1M212.1 120l-1.1 1.1M212.1 122.1l-.5 .6M214.6 121.1h.1"/>
<path d="M214.6 121.1l1.1 1M215.1 122.7h.1M215.7 120h.1M215.7 122.1h.1M215.7 120l-1.1 1.1M215.7 122.1l-.6 .6M218.1 121.1h.1M218.1 121.1l1.1 1M218.7 122.7h.1M219.2 120h.1M219.2 122.1h.1M219.2 120l-1.1 1.1"/>
<path d="M219.2 122.1l-.5 .6M232.9 120.9h17.8v26.7h-17.8zM238.3 124.5h7.1v19.5h-7.1zM238.3 131.6h1.7M238.3 136.9h1.7M240 131.6h.1M240 136.9h.1M240 131.6v5.3M74.7 140.5h12.4v21.3h-12.4zM221.7 143.8h.1M221.7 146h.1M221.7 143.8l1.1 1.1"/>
<path d="M221.7 146l1.1 1M222.2 147.6h.1M222.2 142.2l.6 .6M222.8 142.8h.1M222.8 144.9h.1M222.8 147h.1M222.8 142.8l-1.1 1M222.8 144.9l-1.1 1.1M222.8 147l-.6 .6M72.9 174.2h7.1v16h-7.1zM74.7 175.7h3.5v.7h-3.5zM74.7 179.2h3.5v.7h-3.5z"/>
<path d="M74.7 177.5h3.5v.6h-3.5zM76.5 176.4h.1M76.5 179.9h.1M76.5 178.1h.1M76.5 175.7v.7M76.5 177.5v.6M76.5 179.2v.7M74.7 181h3.5v.7h-3.5zM74.7 182.8h3.5v.7h-3.5zM74.7 184.6h3.5v.7h-3.5zM74.7 186.4h3.5v.6h-3.5zM74.7 188.1h3.5v.7h-3.5z"/>
<path d="M76.5 181.7h.1M76.5 183.5h.1M76.5 185.3h.1M76.5 187h.1M76.5 188.8h.1M76.5 181v.7M76.5 182.8v.7M76.5 184.6v.7M76.5 186.4v.6M76.5 188.1v.7"/>
<circle cx="213.9" cy="44.4" r=".52"/>
<circle cx="213.9" cy="55.1" r=".52"/>
<circle cx="213.9" cy="49.8" r=".52"/>
<circle cx="218.1" cy="55.1" r=".52"/>
<circle cx="218.1" cy="49.8" r=".52"/>
<circle cx="218.1" cy="44.4" r=".52"/>
<circle cx="213.9" cy="60.4" r=".52"/>
<circle cx="218.1" cy="60.4" r=".52"/>
</g>
<g fill="#00f" stroke="#00f" stroke-width=".17">
<path d="M70.4 41.8l.7 .9-1-.4z"/>
<path d="M229.4 16.6l1.7 1.2-1.7 1.2z" fill-rule="evenodd"/>
<path d="M233.3 16.3l.7-.3-.4 .7z" fill-rule="evenodd"/>
<path d="M232.2 16.3l.7-.3-.3 .7z" fill-rule="evenodd"/>
<path d="M229.4 32.6l1.7 1.2-1.7 1.2z" fill-rule="evenodd"/>
<path d="M233.3 32.3l.7-.3-.4 .7z" fill-rule="evenodd"/>
<path d="M232.2 32.3l.7-.3-.3 .7z" fill-rule="evenodd"/>
<path d="M229.4 21.9l1.7 1.2-1.7 1.2z" fill-rule="evenodd"/>
<path d="M233.3 21.7l.7-.4-.4 .8z" fill-rule="evenodd"/>
<path d="M232.2 21.7l.7-.4-.3 .8z" fill-rule="evenodd"/>
<path d="M229.4 27.2l1.7 1.2-1.7 1.3z" fill-rule="evenodd"/>
<path d="M233.3 27l.7-.3-.4 .7z" fill-rule="evenodd"/>
<path d="M232.2 27l.7-.3-.3 .7z" fill-rule="evenodd"/>
</g>
<g fill="none" stroke="#804000" stroke-width=".16">
<path d="M68.6 112.5h.1M68.6 114.2h.1M69 111.4l1 1.1M69 113.2l1 1M70 112.5h.1M70 114.2h.1M70 111.4l-1.4 1.1M70 113.2l-1.4 1M227 135.7h.1M227 134.7l1.1 1M227 140l1.1 1M228.1 135.7h.1"/>
<path d="M228.1 134.7l-1.1 1M228.1 140l-1.1 1M68.6 142.8h.1M68.6 144.6h.1M69 141.7l1 1.1M69 143.5l1 1.1M70 142.8h.1M70 144.6h.1M70 141.7l-1.4 1.1M70 143.5l-1.4 1.1M91.9 142.8h.1M91.9 141.7l1.1 1.1"/>
<path d="M93 142.8h.1M93 141.7l-1.1 1.1M227 141h.1M227 142.8h.1M227 141.7l1.1 1.1M228.1 141h.1M228.1 142.8h.1M228.1 141.7l-1.1 1.1"/>
</g>
<g font-size="5.3">
<text x="26.7" y="16.9">BEEP</text>
<text x="161.8" y="13.3">LED&amp;KEY</text>
<text x="24.9" y="86.2">IC8001 CONNECTOR</text>
<text x="163.6" y="86.2">JTAG</text>
</g>
<g font-size="4.2">
<text x="29.4" y="3.8">5</text>
<text x="88.1" y="3.8">4</text>
<text x="146.9" y="3.8">3</text>
<text x="205.7" y="3.8">2</text>
<text x="264.5" y="3.8">1</text>
<text x="0" y="29.8">D</text>
<text x="293.9" y="29.8">D</text>
<text x="0" y="81.7">C</text>
<text x="293.9" y="81.7">C</text>
<text x="0" y="133.7">B</text>
<text x="293.9" y="133.7">B</text>
<text x="0" y="185.6">A</text>
<text x="293.9" y="185.6">A</text>
</g>
<text font-size="3.6" fill="#00f" x="250.7" y="186.1">CONNECTOR</text>
<g font-size="2.1">
<text x="190.2" y="184.1">更</text>
<text x="194.5" y="184.1">改</text>
<text x="198.7" y="184.1">标</text>
<text x="198.7" y="184.1">记</text>
<text x="202.9" y="184.1">更</text>
<text x="207.1" y="184.1">改</text>
<text x="211.3" y="184.1">单</text>
<text x="211.3" y="184.1">号</text>
<text x="250.1" y="191">共</text>
<text x="261.5" y="191">页</text>
<text x="265.6" y="191">第</text>
<text x="274.1" y="191">页</text>
<text x="277.9" y="191">第</text>
<text x="288.4" y="191">版</text>
</g>
<g font-size="2">
<text x="218.9" y="184">期</text>
<text x="226.1" y="184">名</text>
<text x="232.8" y="183.8">计</text>
<text x="232.8" y="191.1">核</text>
<text x="228.6" y="194.6">标</text>
<text x="232.8" y="194.6">审</text>
<text x="232.8" y="198.2">准</text>
</g>
<text font-size="1.9" x="232.7" y="187.5">对</text>
<g font-size="1.7">
<text x="214.8" y="183.7">日</text>
<text x="218.2" y="183.7">期</text>
<text x="221.9" y="183.7">姓</text>
<text x="225.3" y="183.7">名</text>
<text x="228.6" y="183.5">设</text>
<text x="232" y="183.5">计</text>
<text x="228.6" y="187.2">校</text>
<text x="228.6" y="190.8">审</text>
<text x="232" y="187.2">对</text>
<text x="232" y="190.8">核</text>
<text x="228.6" y="197.9">批</text>
<text x="232" y="197.9">准</text>
</g>
<g font-size="1.6">
<text x="193.8" y="13.5">VCC3V3</text>
<text x="67.6" y="20.7">VCC3V3</text>
<text x="71.5" y="25.1">1</text>
<text x="71.5" y="34.7">2</text>
<text x="72.6" y="104.5">1</text>
<text x="72.6" y="106.3">3</text>
<text x="88.4" y="104.5">2</text>
<text x="88.4" y="106.3">4</text>
<text x="71.7" y="113.4">11</text>
<text x="72.6" y="108.1">5</text>
<text x="72.6" y="109.9">7</text>
<text x="72.6" y="111.6">9</text>
<text x="88.4" y="108.1">6</text>
<text x="88.4" y="109.9">8</text>
<text x="88.4" y="111.6">10</text>
<text x="88.4" y="113.4">12</text>
<text x="225.8" y="111.3">VCC3V3</text>
<text x="45.7" y="117.7">VCC3V3</text>
<text x="71.7" y="115.2">13</text>
<text x="71.7" y="117">15</text>
<text x="71.7" y="118.7">17</text>
<text x="88.4" y="115.2">14</text>
<text x="88.4" y="117">16</text>
<text x="88.4" y="118.7">18</text>
<text x="47.5" y="121.3">DCDC2</text>
<text x="71.7" y="120.5">19</text>
<text x="88.4" y="120.5">20</text>
<text x="230.8" y="125.9">1</text>
<text x="251.9" y="125.9">2</text>
<text x="230.8" y="127.6">3</text>
<text x="230.8" y="129.4">5</text>
<text x="230.8" y="131.2">7</text>
<text x="251.9" y="131.2">8</text>
<text x="251.9" y="129.4">6</text>
<text x="251.9" y="127.6">4</text>
<text x="229.9" y="134.7">11</text>
<text x="229.9" y="136.5">13</text>
<text x="230.8" y="133">9</text>
<text x="251.9" y="136.5">14</text>
<text x="251.9" y="134.7">12</text>
<text x="251.9" y="133">10</text>
<text x="72.6" y="141.9">1</text>
<text x="72.6" y="143.6">3</text>
<text x="88.4" y="141.9">2</text>
<text x="88.4" y="143.6">4</text>
<text x="229.9" y="138.3">15</text>
<text x="229.9" y="140.1">17</text>
<text x="229.9" y="141.9">19</text>
<text x="251.9" y="140.1">18</text>
<text x="251.9" y="138.3">16</text>
<text x="251.9" y="141.9">20</text>
<text x="72.6" y="145.4">5</text>
<text x="72.6" y="147.2">7</text>
<text x="72.6" y="149">9</text>
<text x="88.4" y="145.4">6</text>
<text x="88.4" y="147.2">8</text>
<text x="88.4" y="149">10</text>
<text x="71.7" y="150.7">11</text>
<text x="71.7" y="152.5">13</text>
<text x="71.7" y="154.3">15</text>
<text x="88.4" y="150.7">12</text>
<text x="88.4" y="152.5">14</text>
<text x="88.4" y="154.3">16</text>
<text x="232.9" y="150.8">CON20_1r27_M</text>
<text x="54.6" y="158.6">IPSOUT</text>
<text x="71.7" y="156.1">17</text>
<text x="71.7" y="157.9">19</text>
<text x="88.4" y="156.1">18</text>
<text x="88.4" y="157.9">20</text>
<text x="103.1" y="158.6">DCDC3</text>
<text x="4.1" y="169.2">媒</text>
<text x="7.3" y="169.2">体</text>
<text x="10.7" y="169.2">号</text>
<text x="3.9" y="178.1">旧 底 图</text>
<text x="9.4" y="178.1">总 号</text>
<text x="4.4" y="186.7">底 图 总号</text>
<text x="255.9" y="190.8">3</text>
<text x="270.3" y="190.8">3</text>
<text x="282.7" y="190.6">V1.0</text>
<text x="2.5" y="195.6">日</text>
<text x="5.7" y="195.6">期</text>
<text x="9.8" y="195.7">签</text>
<text x="13" y="195.7">名</text>
<text x="72.9" y="194.7">1000800242</text>
<text x="72.9" y="197">SW16P_11R3X7_1R27</text>
</g>
<g font-size="1.6" fill="#000080">
<text x="204.5" y="17.4">R12</text>
<text x="209.8" y="17.4">0402-300R-5%</text>
<text x="225.8" y="17.4">D1</text>
<text x="204.5" y="22.8">R14</text>
<text x="209.8" y="22.8">0402-300R-5%</text>
<text x="225.8" y="22.8">D2</text>
<text x="76.5" y="28.1">PZ1</text>
<text x="76.5" y="29.9">YMD-12095-I 1-3V</text>
<text x="204.5" y="28.1">R16</text>
<text x="209.8" y="28.1">0402-300R-5%</text>
<text x="225.8" y="28.1">D3</text>
<text x="204.5" y="33.4">R17</text>
<text x="209.8" y="33.4">0402-300R-5%</text>
<text x="225.8" y="33.4">D4</text>
<text x="51.6" y="40.6">R13</text>
<text x="67.6" y="38.8">Q1</text>
<text x="72.9" y="44.1">MMBT3904</text>
<text x="213.4" y="42.3">SW3</text>
<text x="213.4" y="47.7">SW4</text>
<text x="213.4" y="53">SW5</text>
<text x="213.4" y="58.3">SW6</text>
<text x="75.9" y="102.1">P3</text>
<text x="74.7" y="125.9">2*10_2.54_Connect</text>
<text x="232.9" y="120.6">J2</text>
<text x="75.9" y="139.4">P4</text>
<text x="232.9" y="149">JLINK-BOX HEADER_2.54_10X2</text>
<text x="74.7" y="163.2">2*10_2.54_Connect</text>
<text x="72" y="173.2">SW7</text>
<text x="67.2" y="192.4">A6HF-8102-PM</text>
</g>
<g font-size="1.6" fill="#f00">
<text x="243.9" y="18.3">LED1</text>
<text x="243.9" y="23.7">LED2</text>
<text x="249.8" y="18.3">[1]</text>
<text x="249.8" y="23.7">[1]</text>
<text x="243.9" y="29">LED3</text>
<text x="249.8" y="29">[1]</text>
<text x="243.9" y="34.3">LED4</text>
<text x="249.8" y="34.3">[1]</text>
<text x="32.3" y="41.6">[1]</text>
<text x="36.1" y="41.6">BEEP</text>
<text x="238.6" y="45">KEY1</text>
<text x="244.7" y="45">[1]</text>
<text x="238.6" y="50.3">KEY2</text>
<text x="244.7" y="50.3">[1]</text>
<text x="238.6" y="55.7">KEY3</text>
<text x="244.7" y="55.7">[1]</text>
<text x="238.6" y="61">KEY4</text>
<text x="244.7" y="61">[1]</text>
<text x="38.2" y="105.3">[1]</text>
<text x="38.2" y="107.1">[1]</text>
<text x="42" y="105.3">IMG_D0</text>
<text x="42" y="107.1">IMG_D2</text>
<text x="107" y="105.5">IMG_D1</text>
<text x="107" y="107.2">IMG_D3</text>
<text x="114.9" y="105.5">[1]</text>
<text x="114.9" y="107.2">[1]</text>
<text x="38.2" y="108.8">[1]</text>
<text x="38.2" y="110.6">[1]</text>
<text x="42" y="108.8">IMG_D4</text>
<text x="42" y="110.6">IMG_D6</text>
<text x="107" y="109">IMG_D5</text>
<text x="107" y="110.8">IMG_D7</text>
<text x="114.9" y="109">[1]</text>
<text x="114.9" y="110.8">[1]</text>
<text x="107" y="117.9">IMG_FVLD</text>
<text x="107" y="119.7">IMG_LVLD</text>
<text x="116.8" y="119.7">[1]</text>
<text x="117" y="117.9">[1]</text>
<text x="107" y="121.5">IMG_CLK</text>
<text x="115.9" y="121.5">[1]</text>
<text x="182.3" y="130.2">[1]</text>
<text x="182.3" y="128.4">[1]</text>
<text x="182.3" y="132">[1]</text>
<text x="186" y="130.2">JTDI</text>
<text x="186" y="128.4">JTRST</text>
<text x="186" y="132">JTMS</text>
<text x="182.3" y="133.7">[1]</text>
<text x="182.3" y="137.3">[1]</text>
<text x="186" y="133.7">JTCK</text>
<text x="186" y="137.3">JTDO</text>
<text x="180.8" y="139.1">[1,2]</text>
<text x="186" y="139.1">RESET</text>
<text x="43.6" y="146.2">[1]</text>
<text x="43.6" y="148">[1]</text>
<text x="43.6" y="149.7">[1]</text>
<text x="47.3" y="146.2">IRIS_IDLE</text>
<text x="47.3" y="148">IRIS_GPIO7</text>
<text x="47.3" y="149.7">IRIS_GPIO5</text>
<text x="99.9" y="148.1">IRIS_GPIO6</text>
<text x="99.9" y="149.9">IRIS_GPIO4</text>
<text x="99.9" y="146.3">IRIS_NRST</text>
<text x="99.9" y="144.6">IRIS_INT</text>
<text x="108.6" y="144.6">[1]</text>
<text x="110.4" y="146.3">[1]</text>
<text x="111" y="148.1">[1]</text>
<text x="111" y="149.9">[1]</text>
<text x="47.3" y="151.5">IRIS_SD3</text>
<text x="99.9" y="151.7">IRIS_SD2</text>
<text x="99.9" y="153.5">IRIS_SD1</text>
<text x="99.9" y="155.2">IRIS_SD0</text>
<text x="59" y="175.3">IRIS_SD0</text>
<text x="59" y="177">IRIS_SD0</text>
<text x="59" y="178.8">IRIS_SD1</text>
<text x="92.8" y="178.4">IRIS_SPI_CLK</text>
<text x="92.8" y="176.6">IRIS_UART_RX</text>
<text x="105.6" y="178.4">[1]</text>
<text x="106.3" y="176.6">[1]</text>
<text x="59" y="180.6">IRIS_SD1</text>
<text x="59" y="182.4">IRIS_SD2</text>
<text x="59" y="184.1">IRIS_SD2</text>
<text x="59" y="185.9">IRIS_SD3</text>
<text x="92.8" y="180.1">IRIS_UART_TX</text>
<text x="92.8" y="183.7">IRIS_I2C_SCK</text>
<text x="92.8" y="185.5">IRIS_SPI_CS</text>
<text x="92.8" y="181.9">IRIS_SPI_MISO</text>
<text x="104.7" y="185.5">[1]</text>
<text x="105.8" y="183.7">[1]</text>
<text x="106" y="180.1">[1]</text>
<text x="106.5" y="181.9">[1]</text>
<text x="59" y="187.7">IRIS_SD3</text>
<text x="92.8" y="187.2">IRIS_I2C_SDA</text>
<text x="92.8" y="189">IRIS_SPI_MOSI</text>
<text x="105.8" y="187.2">[1]</text>
<text x="106.5" y="189">[1]</text>
</g>
<g font-size="1.6" fill="#004080">
<text x="233.8" y="127">Vref</text>
<text x="233.8" y="128.7">TRST</text>
<text x="233.8" y="130.5">TDI</text>
<text x="244.1" y="127">Vsupply</text>
<text x="246.3" y="130.5">GND</text>
<text x="246.3" y="128.7">GND</text>
<text x="233.8" y="132.3">TMS</text>
<text x="233.8" y="134.1">TCLK</text>
<text x="233.8" y="135.8">RTCK</text>
<text x="233.8" y="137.6">TDO</text>
<text x="246.3" y="137.6">GND</text>
<text x="246.3" y="135.8">GND</text>
<text x="246.3" y="134.1">GND</text>
<text x="246.3" y="132.3">GND</text>
<text x="233.8" y="139.4">RESET</text>
<text x="233.8" y="141.2">NC1</text>
<text x="233.8" y="143">NC2</text>
<text x="246.3" y="141.2">GND</text>
<text x="246.3" y="139.4">GND</text>
<text x="246.3" y="143">GND</text>
</g>
<g font-size="1.5" fill="#000080">
<text x="64.6" y="44.4" transform="rotate(90 64.6 44.4)">R15</text>
<text x="64.6" y="48" transform="rotate(90 64.6 48)">0402-10K-1%</text>
<text x="208.7" y="117.3" transform="rotate(90 208.7 117.3)">R18</text>
<text x="212.2" y="117.3" transform="rotate(90 212.2 117.3)">R19</text>
<text x="215.8" y="117.3" transform="rotate(90 215.8 117.3)">R20</text>
<text x="219.3" y="117.3" transform="rotate(90 219.3 117.3)">R21</text>
<text x="222.9" y="142.2" transform="rotate(90 222.9 142.2)">R22</text>
</g>
<g font-size="1.5">
<text x="62.2" y="113.2">NOT USED</text>
<text x="48" y="123.9">NOT USED</text>
<text x="74.7" y="141.7">NOT USED</text>
<text x="74.7" y="143.5">NOT USED</text>
<text x="90.7" y="141.7">NOT USED</text>
<text x="55.1" y="161.2">NOT USED</text>
<text x="90.7" y="161.2">NOT USED</text>
<text x="228.6" y="194.2">标</text>
<text x="231.9" y="194.2">审</text>
</g>
</svg>
